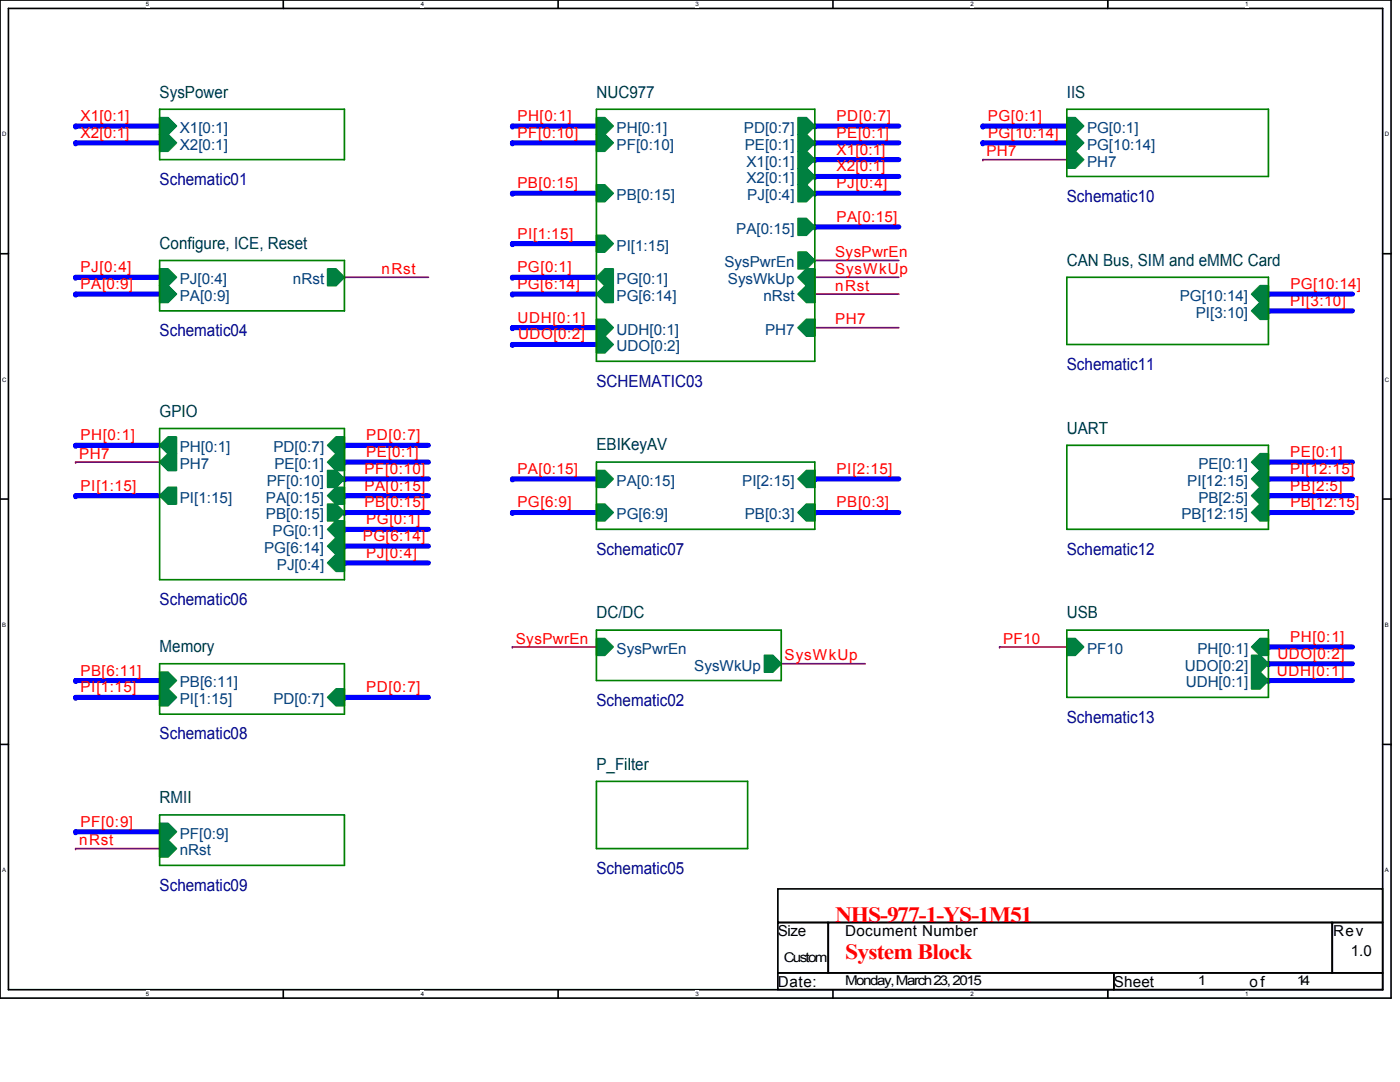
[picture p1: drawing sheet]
<svg xmlns="http://www.w3.org/2000/svg" width="279mm" height="216mm" viewBox="0 0 279 216" stroke-linecap="round" stroke-linejoin="round" font-family="sans-serif">
<path d="M0 0h277.6v199.2h-277.6zM1.7 1.7h274.2v195.8h-274.2z" fill="none" stroke="#000" stroke-width=".33"/>
<g fill="#fff">
<path d="M29.1 .2h.7v1.3h-.7z"/>
<path d="M29.1 197.7h.7v1.3h-.7z"/>
</g>
<path d="M56.5 0v1.7M56.5 197.5v1.7" fill="none" stroke="#000" stroke-width=".33"/>
<g fill="#fff">
<path d="M84 .2h.6v1.3h-.6z"/>
<path d="M84 197.7h.6v1.3h-.6z"/>
</g>
<path d="M111.4 0v1.7M111.4 197.5v1.7" fill="none" stroke="#000" stroke-width=".33"/>
<g fill="#fff">
<path d="M138.8 .2h.7v1.3h-.7z"/>
<path d="M138.8 197.7h.7v1.3h-.7z"/>
</g>
<path d="M166.2 0v1.7M166.2 197.5v1.7" fill="none" stroke="#000" stroke-width=".33"/>
<g fill="#fff">
<path d="M193.7 .2h.6v1.3h-.6z"/>
<path d="M193.7 197.7h.6v1.3h-.6z"/>
</g>
<path d="M221.1 0v1.7M221.1 197.5v1.7" fill="none" stroke="#000" stroke-width=".33"/>
<g fill="#fff">
<path d="M248.5 .2h.7v1.3h-.7z"/>
<path d="M248.5 197.7h.7v1.3h-.7z"/>
<path d="M.4 26.2h.9v1.3h-.9z"/>
<path d="M276.4 26.2h.8v1.3h-.8z"/>
<path d="M.4 75.1h.9v1.3h-.9z"/>
<path d="M276.4 75.1h.8v1.3h-.8z"/>
</g>
<path d="M0 50.6h1.7M275.9 50.6h1.7" fill="none" stroke="#000" stroke-width=".33"/>
<g fill="#fff">
<path d="M.4 124.1h.8v1.3h-.8z"/>
<path d="M276.4 124.1h.8v1.3h-.8z"/>
</g>
<path d="M0 99.6h1.7M275.9 99.6h1.7" fill="none" stroke="#000" stroke-width=".33"/>
<g fill="#fff">
<path d="M.4 173h.8v1.3h-.8z"/>
<path d="M276.4 173h.8v1.3h-.8z"/>
</g>
<path d="M0 148.5h1.7M275.9 148.5h1.7" fill="none" stroke="#000" stroke-width=".33"/>
<path d="M196.1 31.9h16.8" fill="none" stroke="#800040" stroke-width=".33"/>
<circle cx="196.1" cy="31.9" r=".17" fill="#800040"/>
<path d="M102.3 25.2h16.7" fill="none" stroke="#00f" stroke-width="1"/>
<circle cx="102.3" cy="25.2" r=".5" fill="#00f"/>
<path d="M102.3 58.7h16.7" fill="none" stroke="#00f" stroke-width="1"/>
<circle cx="102.3" cy="58.7" r=".5" fill="#00f"/>
<path d="M162.6 25.2h16.8" fill="none" stroke="#00f" stroke-width="1"/>
<circle cx="162.6" cy="25.2" r=".5" fill="#00f"/>
<path d="M162.6 28.5h16.8" fill="none" stroke="#00f" stroke-width="1"/>
<circle cx="162.6" cy="28.5" r=".5" fill="#00f"/>
<path d="M162.6 38.6h16.8" fill="none" stroke="#00f" stroke-width="1"/>
<circle cx="162.6" cy="38.6" r=".5" fill="#00f"/>
<path d="M162.6 45.3h16.8" fill="none" stroke="#00f" stroke-width="1"/>
<circle cx="162.6" cy="45.3" r=".5" fill="#00f"/>
<path d="M15.1 25.2h16.8" fill="none" stroke="#00f" stroke-width="1"/>
<circle cx="15.1" cy="25.2" r=".5" fill="#00f"/>
<path d="M15.1 28.5h16.8" fill="none" stroke="#00f" stroke-width="1"/>
<circle cx="15.1" cy="28.5" r=".5" fill="#00f"/>
<path d="M162.6 31.9h16.8" fill="none" stroke="#00f" stroke-width="1"/>
<circle cx="162.6" cy="31.9" r=".5" fill="#00f"/>
<path d="M162.6 35.2h16.8" fill="none" stroke="#00f" stroke-width="1"/>
<circle cx="162.6" cy="35.2" r=".5" fill="#00f"/>
<path d="M15.1 55.3h16.8" fill="none" stroke="#00f" stroke-width="1"/>
<circle cx="15.1" cy="55.3" r=".5" fill="#00f"/>
<path d="M102.3 129.1h16.7" fill="none" stroke="#800040" stroke-width=".33"/>
<circle cx="102.3" cy="129.1" r=".17" fill="#800040"/>
<path d="M155.9 132.4h16.8" fill="none" stroke="#800040" stroke-width=".33"/>
<circle cx="155.9" cy="132.4" r=".17" fill="#800040"/>
<path d="M15.1 169.3h16.8" fill="none" stroke="#800040" stroke-width=".33"/>
<circle cx="15.1" cy="169.3" r=".17" fill="#800040"/>
<path d="M15.1 166h16.8" fill="none" stroke="#00f" stroke-width="1"/>
<circle cx="15.1" cy="166" r=".5" fill="#00f"/>
<path d="M102.3 95.6h16.7" fill="none" stroke="#00f" stroke-width="1"/>
<circle cx="102.3" cy="95.6" r=".5" fill="#00f"/>
<path d="M253.1 92.2h16.8" fill="none" stroke="#00f" stroke-width="1"/>
<circle cx="253.1" cy="92.2" r=".5" fill="#00f"/>
<path d="M15.1 135.8h16.8" fill="none" stroke="#00f" stroke-width="1"/>
<circle cx="15.1" cy="135.8" r=".5" fill="#00f"/>
<path d="M68.7 55.3h16.8" fill="none" stroke="#800040" stroke-width=".33"/>
<circle cx="68.7" cy="55.3" r=".17" fill="#800040"/>
<path d="M102.3 38.6h16.7" fill="none" stroke="#00f" stroke-width="1"/>
<circle cx="102.3" cy="38.6" r=".5" fill="#00f"/>
<path d="M253.1 62h16.8" fill="none" stroke="#00f" stroke-width="1"/>
<circle cx="253.1" cy="62" r=".5" fill="#00f"/>
<path d="M196.1 28.5h16.8" fill="none" stroke="#00f" stroke-width="1"/>
<circle cx="196.1" cy="28.5" r=".5" fill="#00f"/>
<path d="M253.1 58.7h16.8" fill="none" stroke="#00f" stroke-width="1"/>
<circle cx="253.1" cy="58.7" r=".5" fill="#00f"/>
<path d="M15.1 58.7h16.8" fill="none" stroke="#00f" stroke-width="1"/>
<circle cx="15.1" cy="58.7" r=".5" fill="#00f"/>
<path d="M253.1 102.3h16.8" fill="none" stroke="#00f" stroke-width="1"/>
<circle cx="253.1" cy="102.3" r=".5" fill="#00f"/>
<path d="M253.1 98.9h16.8" fill="none" stroke="#00f" stroke-width="1"/>
<circle cx="253.1" cy="98.9" r=".5" fill="#00f"/>
<path d="M253.1 95.6h16.8" fill="none" stroke="#00f" stroke-width="1"/>
<circle cx="253.1" cy="95.6" r=".5" fill="#00f"/>
<path d="M253.1 129.1h16.8" fill="none" stroke="#00f" stroke-width="1"/>
<circle cx="253.1" cy="129.1" r=".5" fill="#00f"/>
<path d="M253.1 135.8h16.8" fill="none" stroke="#00f" stroke-width="1"/>
<circle cx="253.1" cy="135.8" r=".5" fill="#00f"/>
<path d="M253.1 132.4h16.8" fill="none" stroke="#00f" stroke-width="1"/>
<circle cx="253.1" cy="132.4" r=".5" fill="#00f"/>
<path d="M68.7 139.1h16.8" fill="none" stroke="#00f" stroke-width="1"/>
<circle cx="68.7" cy="139.1" r=".5" fill="#00f"/>
<path d="M102.3 102.3h16.7" fill="none" stroke="#00f" stroke-width="1"/>
<circle cx="102.3" cy="102.3" r=".5" fill="#00f"/>
<path d="M162.6 102.3h16.8" fill="none" stroke="#00f" stroke-width="1"/>
<circle cx="162.6" cy="102.3" r=".5" fill="#00f"/>
<path d="M196.1 25.2h16.8" fill="none" stroke="#00f" stroke-width="1"/>
<circle cx="196.1" cy="25.2" r=".5" fill="#00f"/>
<path d="M68.7 88.9h16.8" fill="none" stroke="#00f" stroke-width="1"/>
<circle cx="68.7" cy="88.9" r=".5" fill="#00f"/>
<path d="M68.7 112.3h16.8" fill="none" stroke="#00f" stroke-width="1"/>
<circle cx="68.7" cy="112.3" r=".5" fill="#00f"/>
<path d="M15.1 98.9h16.8" fill="none" stroke="#00f" stroke-width="1"/>
<circle cx="15.1" cy="98.9" r=".5" fill="#00f"/>
<path d="M68.7 105.6h16.8" fill="none" stroke="#00f" stroke-width="1"/>
<circle cx="68.7" cy="105.6" r=".5" fill="#00f"/>
<path d="M68.7 98.9h16.8" fill="none" stroke="#00f" stroke-width="1"/>
<circle cx="68.7" cy="98.9" r=".5" fill="#00f"/>
<path d="M68.7 92.2h16.8" fill="none" stroke="#00f" stroke-width="1"/>
<circle cx="68.7" cy="92.2" r=".5" fill="#00f"/>
<path d="M68.7 102.3h16.8" fill="none" stroke="#00f" stroke-width="1"/>
<circle cx="68.7" cy="102.3" r=".5" fill="#00f"/>
<path d="M15.1 88.9h16.8" fill="none" stroke="#00f" stroke-width="1"/>
<circle cx="15.1" cy="88.9" r=".5" fill="#00f"/>
<path d="M68.7 95.6h16.8" fill="none" stroke="#00f" stroke-width="1"/>
<circle cx="68.7" cy="95.6" r=".5" fill="#00f"/>
<path d="M102.3 48.6h16.7" fill="none" stroke="#00f" stroke-width="1"/>
<circle cx="102.3" cy="48.6" r=".5" fill="#00f"/>
<path d="M102.3 28.5h16.7" fill="none" stroke="#00f" stroke-width="1"/>
<circle cx="102.3" cy="28.5" r=".5" fill="#00f"/>
<path d="M102.3 55.3h16.7" fill="none" stroke="#00f" stroke-width="1"/>
<circle cx="102.3" cy="55.3" r=".5" fill="#00f"/>
<path d="M102.3 65.4h16.7" fill="none" stroke="#00f" stroke-width="1"/>
<circle cx="102.3" cy="65.4" r=".5" fill="#00f"/>
<path d="M102.3 68.7h16.7" fill="none" stroke="#00f" stroke-width="1"/>
<circle cx="102.3" cy="68.7" r=".5" fill="#00f"/>
<path d="M162.6 52h16.8" fill="none" stroke="#800040" stroke-width=".33"/>
<circle cx="162.6" cy="52" r=".17" fill="#800040"/>
<path d="M162.6 58.7h16.8" fill="none" stroke="#800040" stroke-width=".33"/>
<circle cx="162.6" cy="58.7" r=".17" fill="#800040"/>
<path d="M162.6 55.3h16.8" fill="none" stroke="#800040" stroke-width=".33"/>
<circle cx="162.6" cy="55.3" r=".17" fill="#800040"/>
<path d="M162.6 65.4h16.8" fill="none" stroke="#800040" stroke-width=".33"/>
<circle cx="162.6" cy="65.4" r=".17" fill="#800040"/>
<path d="M68.7 109h16.8" fill="none" stroke="#00f" stroke-width="1"/>
<circle cx="68.7" cy="109" r=".5" fill="#00f"/>
<path d="M15.1 92.2h16.8" fill="none" stroke="#800040" stroke-width=".33"/>
<circle cx="15.1" cy="92.2" r=".17" fill="#800040"/>
<path d="M162.6 95.6h16.8" fill="none" stroke="#00f" stroke-width="1"/>
<circle cx="162.6" cy="95.6" r=".5" fill="#00f"/>
<path d="M15.1 139.1h16.8" fill="none" stroke="#00f" stroke-width="1"/>
<circle cx="15.1" cy="139.1" r=".5" fill="#00f"/>
<path d="M199.5 129.1h13.4" fill="none" stroke="#800040" stroke-width=".33"/>
<circle cx="199.5" cy="129.1" r=".17" fill="#800040"/>
<path d="M155.2 177.4h120.7v6.7h-120.7zM155.2 184.1h10.1v10h-10.1zM155.2 194.1h67.1v3.4h-67.1zM165.3 184.1h100.6v10h-100.6zM222.3 194.1h53.6v3.4h-53.6zM265.9 184.1h10v10h-10z" fill="none" stroke="#000" stroke-width=".33"/>
<path d="M119 93.9h1.7l1.7 1.7-1.7 1.6h-1.7z" fill-rule="evenodd" fill="#008040"/>
<path d="M119 93.9h1.7l1.7 1.7-1.7 1.6h-1.7z" fill="none" stroke="#008040" stroke-width=".33"/>
<path d="M119 100.6h1.7l1.7 1.7-1.7 1.6h-1.7z" fill-rule="evenodd" fill="#008040"/>
<path d="M119 100.6h1.7l1.7 1.7-1.7 1.6h-1.7z" fill="none" stroke="#008040" stroke-width=".33"/>
<path d="M160.9 100.6h1.7v3.3h-1.7l-1.6-1.6z" fill-rule="evenodd" fill="#008040"/>
<path d="M160.9 100.6h1.7v3.3h-1.7l-1.6-1.6z" fill="none" stroke="#008040" stroke-width=".33"/>
<path d="M159.3 95.6l1.6-1.7h1.7v3.3h-1.7z" fill-rule="evenodd" fill="#008040"/>
<path d="M159.3 95.6l1.6-1.7h1.7v3.3h-1.7z" fill="none" stroke="#008040" stroke-width=".33"/>
<path d="M119 92.2h43.6v13.4h-43.6z" fill="none" stroke="#008000" stroke-width=".33"/>
<path d="M249.8 130.8h1.7l1.6 1.6-1.6 1.7h-1.7z" fill-rule="evenodd" fill="#008040"/>
<path d="M249.8 130.8h1.7l1.6 1.6-1.6 1.7h-1.7z" fill="none" stroke="#008040" stroke-width=".33"/>
<path d="M249.8 134.1h1.7l1.6 1.7-1.6 1.7h-1.7z" fill-rule="evenodd" fill="#008040"/>
<path d="M249.8 134.1h1.7l1.6 1.7-1.6 1.7h-1.7z" fill="none" stroke="#008040" stroke-width=".33"/>
<path d="M249.8 129.1l1.7-1.7h1.6v3.4h-1.6z" fill-rule="evenodd" fill="#008040"/>
<path d="M249.8 129.1l1.7-1.7h1.6v3.4h-1.6z" fill="none" stroke="#008040" stroke-width=".33"/>
<path d="M212.9 127.4h1.7l1.7 1.7-1.7 1.7h-1.7z" fill-rule="evenodd" fill="#008040"/>
<path d="M212.9 127.4h1.7l1.7 1.7-1.7 1.7h-1.7z" fill="none" stroke="#008040" stroke-width=".33"/>
<path d="M212.9 125.7h40.2v13.4h-40.2z" fill="none" stroke="#008000" stroke-width=".33"/>
<path d="M31.9 23.5h1.6l1.7 1.7-1.7 1.6h-1.6z" fill-rule="evenodd" fill="#008040"/>
<path d="M31.9 23.5h1.6l1.7 1.7-1.7 1.6h-1.6z" fill="none" stroke="#008040" stroke-width=".33"/>
<path d="M31.9 26.8h1.6l1.7 1.7-1.7 1.7h-1.6z" fill-rule="evenodd" fill="#008040"/>
<path d="M31.9 26.8h1.6l1.7 1.7-1.7 1.7h-1.6z" fill="none" stroke="#008040" stroke-width=".33"/>
<path d="M31.9 21.8h36.8v10.1h-36.8z" fill="none" stroke="#008000" stroke-width=".33"/>
<path d="M159.3 23.5h1.6l1.7 1.7-1.7 1.6h-1.6z" fill-rule="evenodd" fill="#008040"/>
<path d="M159.3 23.5h1.6l1.7 1.7-1.7 1.6h-1.6z" fill="none" stroke="#008040" stroke-width=".33"/>
<path d="M119 23.5h1.7l1.7 1.7-1.7 1.6h-1.7z" fill-rule="evenodd" fill="#008040"/>
<path d="M119 23.5h1.7l1.7 1.7-1.7 1.6h-1.7z" fill="none" stroke="#008040" stroke-width=".33"/>
<path d="M159.3 26.8h1.6l1.7 1.7-1.7 1.7h-1.6z" fill-rule="evenodd" fill="#008040"/>
<path d="M159.3 26.8h1.6l1.7 1.7-1.7 1.7h-1.6z" fill="none" stroke="#008040" stroke-width=".33"/>
<path d="M119 26.8h1.7l1.7 1.7-1.7 1.7h-1.7z" fill-rule="evenodd" fill="#008040"/>
<path d="M119 26.8h1.7l1.7 1.7-1.7 1.7h-1.7z" fill="none" stroke="#008040" stroke-width=".33"/>
<path d="M159.3 30.2h1.6l1.7 1.7-1.7 1.6h-1.6z" fill-rule="evenodd" fill="#008040"/>
<path d="M159.3 30.2h1.6l1.7 1.7-1.7 1.6h-1.6z" fill="none" stroke="#008040" stroke-width=".33"/>
<path d="M119 36.9h1.7l1.7 1.7-1.7 1.6h-1.7z" fill-rule="evenodd" fill="#008040"/>
<path d="M119 36.9h1.7l1.7 1.7-1.7 1.6h-1.7z" fill="none" stroke="#008040" stroke-width=".33"/>
<path d="M119 63.7h1.7l1.7 1.7-1.7 1.7h-1.7z" fill-rule="evenodd" fill="#008040"/>
<path d="M119 63.7h1.7l1.7 1.7-1.7 1.7h-1.7z" fill="none" stroke="#008040" stroke-width=".33"/>
<path d="M119 67.1h1.7l1.7 1.6-1.7 1.7h-1.7z" fill-rule="evenodd" fill="#008040"/>
<path d="M119 67.1h1.7l1.7 1.6-1.7 1.7h-1.7z" fill="none" stroke="#008040" stroke-width=".33"/>
<path d="M159.3 33.5h1.6l1.7 1.7-1.7 1.7h-1.6z" fill-rule="evenodd" fill="#008040"/>
<path d="M159.3 33.5h1.6l1.7 1.7-1.7 1.7h-1.6z" fill="none" stroke="#008040" stroke-width=".33"/>
<path d="M119 46.9h1.7l1.7 1.7-1.7 1.7h-1.7z" fill-rule="evenodd" fill="#008040"/>
<path d="M119 46.9h1.7l1.7 1.7-1.7 1.7h-1.7z" fill="none" stroke="#008040" stroke-width=".33"/>
<path d="M159.3 36.9h1.6l1.7 1.7-1.7 1.6h-1.6z" fill-rule="evenodd" fill="#008040"/>
<path d="M159.3 36.9h1.6l1.7 1.7-1.7 1.6h-1.6z" fill="none" stroke="#008040" stroke-width=".33"/>
<path d="M159.3 58.7l1.6-1.7h1.7v3.4h-1.7z" fill-rule="evenodd" fill="#008040"/>
<path d="M159.3 58.7l1.6-1.7h1.7v3.4h-1.7z" fill="none" stroke="#008040" stroke-width=".33"/>
<path d="M120.7 53.7h1.7v3.3h-1.7l-1.7-1.7z" fill-rule="evenodd" fill="#008040"/>
<path d="M120.7 53.7h1.7v3.3h-1.7l-1.7-1.7z" fill="none" stroke="#008040" stroke-width=".33"/>
<path d="M120.7 57h1.7v3.4h-1.7l-1.7-1.7z" fill-rule="evenodd" fill="#008040"/>
<path d="M120.7 57h1.7v3.4h-1.7l-1.7-1.7z" fill="none" stroke="#008040" stroke-width=".33"/>
<path d="M159.3 43.6h1.6l1.7 1.7-1.7 1.6h-1.6z" fill-rule="evenodd" fill="#008040"/>
<path d="M159.3 43.6h1.6l1.7 1.7-1.7 1.6h-1.6z" fill="none" stroke="#008040" stroke-width=".33"/>
<path d="M159.3 55.3l1.6-1.6h1.7v3.3h-1.7z" fill-rule="evenodd" fill="#008040"/>
<path d="M159.3 55.3l1.6-1.6h1.7v3.3h-1.7z" fill="none" stroke="#008040" stroke-width=".33"/>
<path d="M159.3 50.3h1.6l1.7 1.7-1.7 1.7h-1.6z" fill-rule="evenodd" fill="#008040"/>
<path d="M159.3 50.3h1.6l1.7 1.7-1.7 1.7h-1.6z" fill="none" stroke="#008040" stroke-width=".33"/>
<path d="M159.3 65.4l1.6-1.7h1.7v3.4h-1.7z" fill-rule="evenodd" fill="#008040"/>
<path d="M159.3 65.4l1.6-1.7h1.7v3.4h-1.7z" fill="none" stroke="#008040" stroke-width=".33"/>
<path d="M119 21.8h43.6v50.3h-43.6z" fill="none" stroke="#008000" stroke-width=".33"/>
<path d="M65.4 88.9l1.7-1.7h1.6v3.3h-1.6z" fill-rule="evenodd" fill="#008040"/>
<path d="M65.4 88.9l1.7-1.7h1.6v3.3h-1.6z" fill="none" stroke="#008040" stroke-width=".33"/>
<path d="M65.4 92.2l1.7-1.7h1.6v3.4h-1.6z" fill-rule="evenodd" fill="#008040"/>
<path d="M65.4 92.2l1.7-1.7h1.6v3.4h-1.6z" fill="none" stroke="#008040" stroke-width=".33"/>
<path d="M65.4 93.9h1.7l1.6 1.7-1.6 1.6h-1.7z" fill-rule="evenodd" fill="#008040"/>
<path d="M65.4 93.9h1.7l1.6 1.7-1.6 1.6h-1.7z" fill="none" stroke="#008040" stroke-width=".33"/>
<path d="M31.9 88.9l1.6-1.7h1.7v3.3h-1.7z" fill-rule="evenodd" fill="#008040"/>
<path d="M31.9 88.9l1.6-1.7h1.7v3.3h-1.7z" fill="none" stroke="#008040" stroke-width=".33"/>
<path d="M65.4 98.9l1.7-1.7h1.6v3.4h-1.6z" fill-rule="evenodd" fill="#008040"/>
<path d="M65.4 98.9l1.7-1.7h1.6v3.4h-1.6z" fill="none" stroke="#008040" stroke-width=".33"/>
<path d="M65.4 100.6h1.7l1.6 1.7-1.6 1.6h-1.7z" fill-rule="evenodd" fill="#008040"/>
<path d="M65.4 100.6h1.7l1.6 1.7-1.6 1.6h-1.7z" fill="none" stroke="#008040" stroke-width=".33"/>
<path d="M65.4 105.6l1.7-1.7h1.6v3.4h-1.6z" fill-rule="evenodd" fill="#008040"/>
<path d="M65.4 105.6l1.7-1.7h1.6v3.4h-1.6z" fill="none" stroke="#008040" stroke-width=".33"/>
<path d="M31.9 98.9l1.6-1.7h1.7v3.4h-1.7z" fill-rule="evenodd" fill="#008040"/>
<path d="M31.9 98.9l1.6-1.7h1.7v3.4h-1.7z" fill="none" stroke="#008040" stroke-width=".33"/>
<path d="M65.4 112.3l1.7-1.7h1.6v3.4h-1.6z" fill-rule="evenodd" fill="#008040"/>
<path d="M65.4 112.3l1.7-1.7h1.6v3.4h-1.6z" fill="none" stroke="#008040" stroke-width=".33"/>
<path d="M65.4 109l1.7-1.7h1.6v3.3h-1.6z" fill-rule="evenodd" fill="#008040"/>
<path d="M65.4 109l1.7-1.7h1.6v3.3h-1.6z" fill="none" stroke="#008040" stroke-width=".33"/>
<path d="M31.9 92.2l1.6-1.7h1.7v3.4h-1.7z" fill-rule="evenodd" fill="#008040"/>
<path d="M31.9 92.2l1.6-1.7h1.7v3.4h-1.7z" fill="none" stroke="#008040" stroke-width=".33"/>
<path d="M31.9 85.5h36.8v30.2h-36.8z" fill="none" stroke="#008000" stroke-width=".33"/>
<path d="M31.9 53.7h1.6l1.7 1.6-1.7 1.7h-1.6z" fill-rule="evenodd" fill="#008040"/>
<path d="M31.9 53.7h1.6l1.7 1.6-1.7 1.7h-1.6z" fill="none" stroke="#008040" stroke-width=".33"/>
<path d="M65.4 53.7h1.7l1.6 1.6-1.6 1.7h-1.7z" fill-rule="evenodd" fill="#008040"/>
<path d="M65.4 53.7h1.7l1.6 1.6-1.6 1.7h-1.7z" fill="none" stroke="#008040" stroke-width=".33"/>
<path d="M31.9 57h1.6l1.7 1.7-1.7 1.7h-1.6z" fill-rule="evenodd" fill="#008040"/>
<path d="M31.9 57h1.6l1.7 1.7-1.7 1.7h-1.6z" fill="none" stroke="#008040" stroke-width=".33"/>
<path d="M31.9 52h36.8v10h-36.8z" fill="none" stroke="#008000" stroke-width=".33"/>
<path d="M119 127.4h1.7l1.7 1.7-1.7 1.7h-1.7z" fill-rule="evenodd" fill="#008040"/>
<path d="M119 127.4h1.7l1.7 1.7-1.7 1.7h-1.7z" fill="none" stroke="#008040" stroke-width=".33"/>
<path d="M152.6 130.8h1.6l1.7 1.6-1.7 1.7h-1.6z" fill-rule="evenodd" fill="#008040"/>
<path d="M152.6 130.8h1.6l1.7 1.6-1.7 1.7h-1.6z" fill="none" stroke="#008040" stroke-width=".33"/>
<path d="M119 125.7h36.9v10.1h-36.9z" fill="none" stroke="#008000" stroke-width=".33"/>
<path d="M31.9 164.3h1.6l1.7 1.7-1.7 1.6h-1.6z" fill-rule="evenodd" fill="#008040"/>
<path d="M31.9 164.3h1.6l1.7 1.7-1.7 1.6h-1.6z" fill="none" stroke="#008040" stroke-width=".33"/>
<path d="M31.9 167.6h1.6l1.7 1.7-1.7 1.7h-1.6z" fill-rule="evenodd" fill="#008040"/>
<path d="M31.9 167.6h1.6l1.7 1.7-1.7 1.7h-1.6z" fill="none" stroke="#008040" stroke-width=".33"/>
<path d="M119 155.9h30.2v13.4h-30.2zM31.9 162.6h36.8v10.1h-36.8z" fill="none" stroke="#008000" stroke-width=".33"/>
<path d="M212.9 23.5h1.7l1.7 1.7-1.7 1.6h-1.7z" fill-rule="evenodd" fill="#008040"/>
<path d="M212.9 23.5h1.7l1.7 1.7-1.7 1.6h-1.7z" fill="none" stroke="#008040" stroke-width=".33"/>
<path d="M212.9 26.8h1.7l1.7 1.7-1.7 1.7h-1.7z" fill-rule="evenodd" fill="#008040"/>
<path d="M212.9 26.8h1.7l1.7 1.7-1.7 1.7h-1.7z" fill="none" stroke="#008040" stroke-width=".33"/>
<path d="M212.9 30.2h1.7l1.7 1.7-1.7 1.6h-1.7z" fill-rule="evenodd" fill="#008040"/>
<path d="M212.9 30.2h1.7l1.7 1.7-1.7 1.6h-1.7z" fill="none" stroke="#008040" stroke-width=".33"/>
<path d="M212.9 21.8h40.2v13.4h-40.2z" fill="none" stroke="#008000" stroke-width=".33"/>
<path d="M31.9 134.1h1.6l1.7 1.7-1.7 1.7h-1.6z" fill-rule="evenodd" fill="#008040"/>
<path d="M31.9 134.1h1.6l1.7 1.7-1.7 1.7h-1.6z" fill="none" stroke="#008040" stroke-width=".33"/>
<path d="M65.4 139.1l1.7-1.6h1.6v3.3h-1.6z" fill-rule="evenodd" fill="#008040"/>
<path d="M65.4 139.1l1.7-1.6h1.6v3.3h-1.6z" fill="none" stroke="#008040" stroke-width=".33"/>
<path d="M31.9 137.5h1.6l1.7 1.6-1.7 1.7h-1.6z" fill-rule="evenodd" fill="#008040"/>
<path d="M31.9 137.5h1.6l1.7 1.6-1.7 1.7h-1.6z" fill="none" stroke="#008040" stroke-width=".33"/>
<path d="M31.9 132.4h36.8v10.1h-36.8z" fill="none" stroke="#008000" stroke-width=".33"/>
<path d="M251.5 57h1.6v3.4h-1.6l-1.7-1.7z" fill-rule="evenodd" fill="#008040"/>
<path d="M251.5 57h1.6v3.4h-1.6l-1.7-1.7z" fill="none" stroke="#008040" stroke-width=".33"/>
<path d="M251.5 60.4h1.6v3.3h-1.6l-1.7-1.7z" fill-rule="evenodd" fill="#008040"/>
<path d="M251.5 60.4h1.6v3.3h-1.6l-1.7-1.7z" fill="none" stroke="#008040" stroke-width=".33"/>
<path d="M212.9 55.3h40.2v13.4h-40.2z" fill="none" stroke="#008000" stroke-width=".33"/>
<path d="M249.8 92.2l1.7-1.7h1.6v3.4h-1.6z" fill-rule="evenodd" fill="#008040"/>
<path d="M249.8 92.2l1.7-1.7h1.6v3.4h-1.6z" fill="none" stroke="#008040" stroke-width=".33"/>
<path d="M249.8 95.6l1.7-1.7h1.6v3.3h-1.6z" fill-rule="evenodd" fill="#008040"/>
<path d="M249.8 95.6l1.7-1.7h1.6v3.3h-1.6z" fill="none" stroke="#008040" stroke-width=".33"/>
<path d="M249.8 98.9l1.7-1.7h1.6v3.4h-1.6z" fill-rule="evenodd" fill="#008040"/>
<path d="M249.8 98.9l1.7-1.7h1.6v3.4h-1.6z" fill="none" stroke="#008040" stroke-width=".33"/>
<path d="M251.5 100.6h1.6v3.3h-1.6l-1.7-1.6z" fill-rule="evenodd" fill="#008040"/>
<path d="M251.5 100.6h1.6v3.3h-1.6l-1.7-1.6z" fill="none" stroke="#008040" stroke-width=".33"/>
<path d="M212.9 88.9h40.2v16.7h-40.2z" fill="none" stroke="#008000" stroke-width=".33"/>
<g font-size="4.4" fill="#f00">
<text x="166.6" y="183.9">NHS-977-1-YS-1M51</text>
<text x="168.6" y="191.3">System Block</text>
</g>
<g font-size="3.3" fill="#004040">
<text x="31.9" y="19.5">SysPower</text>
<text x="119" y="19.5">NUC977</text>
<text x="212.9" y="19.5">IIS</text>
<text x="31.9" y="49.6">Configure, ICE, Reset</text>
<text x="212.9" y="53">CAN Bus, SIM and eMMC Card</text>
<text x="31.9" y="83.2">GPIO</text>
<text x="119" y="89.9">EBIKeyAV</text>
<text x="212.9" y="86.5">UART</text>
<text x="119" y="123.4">DC/DC</text>
<text x="212.9" y="123.4">USB</text>
<text x="31.9" y="130.1">Memory</text>
<text x="119" y="153.6">P_Filter</text>
<text x="31.9" y="160.3">RMII</text>
</g>
<g font-size="3.3" fill="#000080">
<text x="31.9" y="36.9">Schematic01</text>
<text x="212.9" y="40.3">Schematic10</text>
<text x="31.9" y="67.1">Schematic04</text>
<text x="119" y="77.1">SCHEMATIC03</text>
<text x="212.9" y="73.8">Schematic11</text>
<text x="119" y="110.7">Schematic07</text>
<text x="212.9" y="110.7">Schematic12</text>
<text x="31.9" y="120.7">Schematic06</text>
<text x="119" y="140.8">Schematic02</text>
<text x="31.9" y="147.5">Schematic08</text>
<text x="212.9" y="144.2">Schematic13</text>
<text x="31.9" y="177.7">Schematic09</text>
<text x="119" y="174.4">Schematic05</text>
</g>
<g font-size="3" fill="#f00">
<text x="16.1" y="24.1">X1[0:1]</text>
<text x="16.1" y="27.5">X2[0:1]</text>
<text x="103.3" y="24.1">PH[0:1]</text>
<text x="103.3" y="27.5">PF[0:10]</text>
<text x="167" y="24.1">PD[0:7]</text>
<text x="167" y="27.5">PE[0:1]</text>
<text x="197.1" y="24.1">PG[0:1]</text>
<text x="197.2" y="27.5">PG[10:14]</text>
<text x="167" y="30.9">X1[0:1]</text>
<text x="167" y="34.2">X2[0:1]</text>
<text x="196.9" y="31.2">PH7</text>
<text x="103.3" y="37.6">PB[0:15]</text>
<text x="167" y="37.6">PJ[0:4]</text>
<text x="103.3" y="47.6">PI[1:15]</text>
<text x="167" y="44.3">PA[0:15]</text>
<text x="166.6" y="51.3">SysPwrEn</text>
<text x="16.1" y="54.3">PJ[0:4]</text>
<text x="16.1" y="57.7">PA[0:9]</text>
<text x="76.1" y="54.7">nRst</text>
<text x="103.3" y="57.7">PG[6:14]</text>
<text x="103.3" y="54.3">PG[0:1]</text>
<text x="166.6" y="58">nRst</text>
<text x="166.6" y="54.7">SysWkUp</text>
<text x="257.5" y="57.7">PG[10:14]</text>
<text x="103.3" y="64.4">UDH[0:1]</text>
<text x="166.7" y="64.7">PH7</text>
<text x="257.5" y="61">PI[3:10]</text>
<text x="103.4" y="67.7">UDO[0:2]</text>
<text x="16.1" y="87.9">PH[0:1]</text>
<text x="73.1" y="87.9">PD[0:7]</text>
<text x="15.8" y="91.5">PH7</text>
<text x="72.8" y="94.6">PF[0:10]</text>
<text x="73.1" y="91.2">PE[0:1]</text>
<text x="103.3" y="94.6">PA[0:15]</text>
<text x="167" y="94.6">PI[2:15]</text>
<text x="257.5" y="91.2">PE[0:1]</text>
<text x="257.5" y="94.6">PI[12:15]</text>
<text x="16.1" y="97.9">PI[1:15]</text>
<text x="72.8" y="97.9">PA[0:15]</text>
<text x="72.8" y="101.3">PB[0:15]</text>
<text x="103.3" y="101.3">PG[6:9]</text>
<text x="167" y="101.3">PB[0:3]</text>
<text x="257.5" y="97.9">PB[2:5]</text>
<text x="257.5" y="101.3">PB[12:15]</text>
<text x="72.4" y="108">PG[6:14]</text>
<text x="73.1" y="104.6">PG[0:1]</text>
<text x="73.1" y="111.3">PJ[0:4]</text>
<text x="102.9" y="128.4">SysPwrEn</text>
<text x="156.6" y="131.8">SysWkUp</text>
<text x="200.2" y="128.4">PF10</text>
<text x="254.9" y="131.4">UDO[0:2]</text>
<text x="257.5" y="128.1">PH[0:1]</text>
<text x="16.1" y="134.8">PB[6:11]</text>
<text x="254.8" y="134.8">UDH[0:1]</text>
<text x="16.1" y="138.1">PI[1:15]</text>
<text x="73.1" y="138.1">PD[0:7]</text>
<text x="16.1" y="165">PF[0:9]</text>
<text x="15.8" y="168.6">nRst</text>
</g>
<g font-size="3" fill="#004080">
<text x="35.9" y="26.5">X1[0:1]</text>
<text x="35.9" y="29.9">X2[0:1]</text>
<text x="123.1" y="26.5">PH[0:1]</text>
<text x="123.1" y="29.9">PF[0:10]</text>
<text x="148.5" y="26.5">PD[0:7]</text>
<text x="148.6" y="29.9">PE[0:1]</text>
<text x="216.9" y="26.5">PG[0:1]</text>
<text x="216.9" y="29.9">PG[10:14]</text>
<text x="149" y="33.2">X1[0:1]</text>
<text x="216.9" y="33.2">PH7</text>
<text x="123.1" y="39.9">PB[0:15]</text>
<text x="149" y="36.6">X2[0:1]</text>
<text x="149.1" y="39.9">PJ[0:4]</text>
<text x="146.9" y="46.6">PA[0:15]</text>
<text x="123.1" y="50">PI[1:15]</text>
<text x="144.6" y="53.3">SysPwrEn</text>
<text x="35.9" y="56.7">PJ[0:4]</text>
<text x="58.5" y="56.7">nRst</text>
<text x="123.1" y="56.7">PG[0:1]</text>
<text x="145.3" y="56.7">SysWkUp</text>
<text x="35.9" y="60">PA[0:9]</text>
<text x="123.1" y="60">PG[6:14]</text>
<text x="152.3" y="60">nRst</text>
<text x="235.4" y="60">PG[10:14]</text>
<text x="238.6" y="63.4">PI[3:10]</text>
<text x="123.1" y="66.8">UDH[0:1]</text>
<text x="123.1" y="70.1">UDO[0:2]</text>
<text x="152.7" y="66.8">PH7</text>
<text x="35.9" y="90.2">PH[0:1]</text>
<text x="35.9" y="93.6">PH7</text>
<text x="54.6" y="90.2">PD[0:7]</text>
<text x="54.7" y="93.6">PE[0:1]</text>
<text x="239.2" y="93.6">PE[0:1]</text>
<text x="35.9" y="100.3">PI[1:15]</text>
<text x="53.1" y="100.3">PA[0:15]</text>
<text x="53.2" y="96.9">PF[0:10]</text>
<text x="123.1" y="96.9">PA[0:15]</text>
<text x="148.1" y="96.9">PI[2:15]</text>
<text x="237" y="96.9">PI[12:15]</text>
<text x="239.2" y="100.3">PB[2:5]</text>
<text x="53.1" y="103.6">PB[0:15]</text>
<text x="54.4" y="107">PG[0:1]</text>
<text x="123.1" y="103.6">PG[6:9]</text>
<text x="148.6" y="103.6">PB[0:3]</text>
<text x="235.8" y="103.6">PB[12:15]</text>
<text x="52.7" y="110.3">PG[6:14]</text>
<text x="55.3" y="113.7">PJ[0:4]</text>
<text x="123.1" y="130.5">SysPwrEn</text>
<text x="216.9" y="130.5">PF10</text>
<text x="239" y="130.5">PH[0:1]</text>
<text x="35.9" y="137.2">PB[6:11]</text>
<text x="138.6" y="133.8">SysWkUp</text>
<text x="236.5" y="133.8">UDO[0:2]</text>
<text x="236.6" y="137.2">UDH[0:1]</text>
<text x="35.9" y="140.5">PI[1:15]</text>
<text x="54.6" y="140.5">PD[0:7]</text>
<text x="35.9" y="167.3">PF[0:9]</text>
<text x="35.9" y="170.7">nRst</text>
</g>
<g font-size="3">
<text x="155.2" y="186.8">Size</text>
<text x="168.6" y="186.8">Document Number</text>
<text x="266" y="186.8">Rev</text>
<text x="269.6" y="190.8">1.0</text>
<text x="155.2" y="196.9">Date:</text>
<text x="222.3" y="196.9">Sheet</text>
<text x="249.4" y="196.9">of</text>
</g>
<g font-size="2.7">
<text x="156.4" y="191.9">Custom</text>
<text x="168.7" y="196.6">Monday, March 23, 2015</text>
<text x="239.1" y="196.6">1</text>
<text x="258.8" y="196.6">14</text>
</g>
<g font-size="1.2">
<text x="29.1" y="1.3">5</text>
<text x="84" y="1.3">4</text>
<text x="138.8" y="1.3">3</text>
<text x="193.7" y="1.3">2</text>
<text x="248.5" y="1.3">1</text>
<text x=".4" y="27.2">D</text>
<text x="276.4" y="27.2">D</text>
<text x=".4" y="76.2">C</text>
<text x="276.4" y="76.2">C</text>
<text x=".4" y="125.1">B</text>
<text x="276.4" y="125.1">B</text>
<text x=".4" y="174.1">A</text>
<text x="276.4" y="174.1">A</text>
<text x="29.1" y="198.7">5</text>
<text x="84" y="198.7">4</text>
<text x="138.8" y="198.7">3</text>
<text x="193.7" y="198.7">2</text>
<text x="248.5" y="198.7">1</text>
</g>
</svg>
